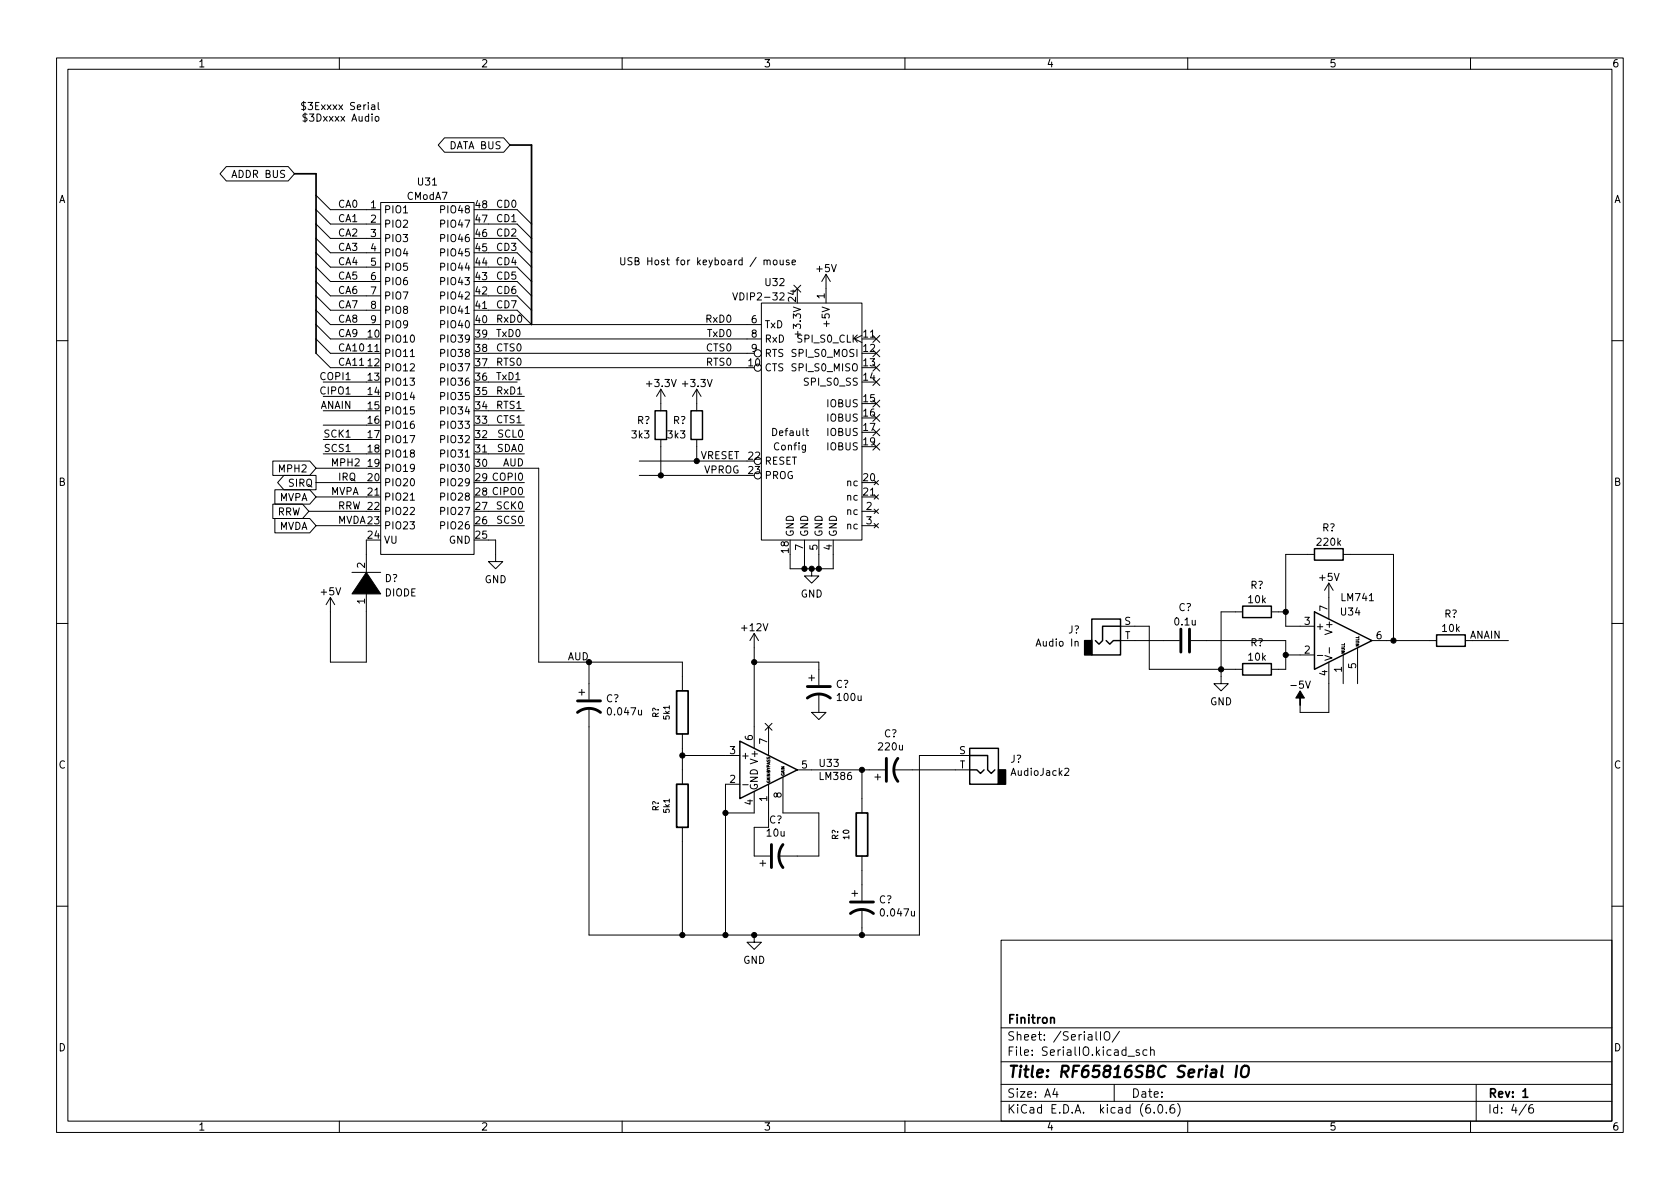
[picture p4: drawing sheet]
<svg xmlns="http://www.w3.org/2000/svg" width="297mm" height="210mm" viewBox="0 0 297 210" stroke-linecap="round" stroke-linejoin="round" font-family="sans-serif">
<g fill="none" stroke="#000" stroke-width=".18">
<path d="M10 10.2h277v190.1h-277zM12 12.2h273v186.1h-273zM53.7 17.9v1.7M53.9 20v1.6M54 18.2l-.4-.1-.2 .1v.4l.5 .2 .1 .3-.2 .3-.5-.1M60 10.2v2M110 10.2v2M160 10.2v2M210 10.2v2M260 10.2v2M40 29.5h11l1.1 1.2-1.1 1.3h-11l-1.1-1.3zM54.3 20.2h-.5l-.2 .2 .1 .3 .5 .2v.4l-.2 .1h-.4"/>
<path d="M55.9 34.5l2.5 2.6h8.9M55.9 37.1l2.5 2.5h8.9M55.9 39.6l2.5 2.6h8.9M66.4 20.6h.3l.3 .2v.4l-.3 .2h-.3l-.1-.2zM67.3 35.8h16.5v62.2h-16.5zM78.6 24.4h10.5l1.1 1.2-1.1 1.3h-10.5l-1.1-1.3zM86.4 37.1h5l2.6 2.5M86.4 39.6h5l2.6 2.6M55.9 57.4l2.5 2.5h6.4M55.9 54.9l2.5 2.5h8.9M55.9 59.9l2.5 2.6h8.9M55.9 42.2l2.5 2.5h8.9"/>
<path d="M55.9 52.3l2.5 2.6h8.9M55.9 44.7l2.5 2.5h8.9M55.9 47.2l2.5 2.6h8.9M55.9 49.8l2.5 2.5h8.9M83.8 54.9h7.6l2.6 2.5M86.4 59.9h48.2M86.4 57.4h48.2M86.4 42.2h5l2.6 2.5M86.4 44.7h5l2.6 2.5M86.4 47.2h5l2.6 2.6M86.4 49.8h5l2.6 2.5M86.4 52.3h5l2.6 2.6"/>
<path d="M109.7 45.6v1l.3 .2h.2l.3-.2v-1M111.7 45.6h-.4l-.2 .1v.3l.5 .3 .1 .3-.2 .2h-.5M112.3 46.2l.5-.1 .2-.2-.1-.2-.6-.1v1.2h.5l.2-.1v-.3l-.3-.2M129.6 51.8l.4 1.3 .4-1.3M134.6 53.6h17.8v41.9h-17.8zM137.9 51.9l.5-.1 .2 .3-.8 1h.8M140 46.4l.7-.1-.1-.3h-.4l-.2 .2 .1 .6h.5M140.4 50.4l1.2 1.3M141.1 58.6v1M141.6 50.4l-1.2 1.3M146 48.5l.8 1.3M146 48.5v5.1"/>
<path d="M146 48.5l-.7 1.3M152.4 59.3l-1.3 .6 1.3 .7M152.4 59.9h2.5M154.3 59.3l1.2 1.2M155.5 59.3l-1.2 1.2M10 60.2h2M55.9 62.5l2.5 2.5h6.4M57.1 77.7h7.7M57.1 75.2h7.7M57.1 67.6h7.7M57.1 70.1h7.7M57.1 72.6h7.7"/>
<path d="M72.6 63.1h.7M86.4 62.5h46.9M86.4 77.7h6.3M86.4 65h45.7M86.4 75.2h6.3M86.4 67.6h5M86.4 70.1h6.3M86.4 72.6h6.3M116.8 68.8v3.8M116.8 77.7v6.4M116.8 68.8l.8 1.3M116.8 68.8l-.7 1.3"/>
<path d="M123.2 68.8v3.8M123.2 77.7v3.8M123.2 68.8l.8 1.3M123.2 68.8l-.8 1.3M142.5 76.2h.5M142.7 75.8v1l.3 .2M154.3 73.3l1.2 1.2M154.3 75.8l1.2 1.3M154.3 61.9l1.2 1.2M154.3 64.4l1.2 1.2M154.3 78.4l1.2 1.2M154.3 70.8l1.2 1.2"/>
<path d="M154.3 66.9l1.2 1.3M155.5 73.3l-1.2 1.2M155.5 75.8l-1.2 1.3M155.5 61.9l-1.2 1.2M155.5 64.4l-1.2 1.2M155.5 78.4l-1.2 1.2M155.5 70.8l-1.2 1.2M155.5 66.9l-1.2 1.3M285 60.2h2M48.2 89.1h5.3l1.1 1.3-1.1 1.3h-5.3zM48.2 81.5h6.6l1.1 1.3-1.1 1.3h-6.6zM48.6 86.6h6.2l1.1 1.3-1.1 1.2h-6.2z"/>
<path d="M48.6 91.7h6.2l1.1 1.3-1.1 1.2h-6.2zM50.2 84.1h5.7v2.5h-5.7l-1.1-1.3zM54.6 90.4h10.2M55.9 87.9h11.4M55.9 93h8.9M55.9 82.8h8.9M55.9 85.3h8.9M57.1 80.3h7.7M64.8 95.5v6.3M72.6 88.5h.7M83.8 80.3h8.9M86.4 95.5h1.2v3.8h1.3l-1.3 1.3-1.2-1.3h1.2"/>
<path d="M86.4 82.8h8.8v34.3h25.4v5.1M86.4 90.4h6.3M86.4 87.9h6.3M86.4 93h6.3M86.4 85.3h6.3M113 81.5h19.1M113 84.1h19.1M142.2 95.5v5.1M144.8 95.5v5.1M147.3 95.5v5.1h-7.6v-2.6M152.4 90.4h2.5M152.4 87.9h2.5"/>
<path d="M152.4 93h2.5M154.6 90l.7 .8M154.6 85l.7 .7M154.6 87.5l.7 .8M154.6 92.6l.7 .7M155.3 90l-.7 .8M155.3 85l-.7 .7M155.3 87.5l-.7 .8M155.3 92.6l-.7 .7M232.4 98h-5.1v12.7h5.1M237.5 98h8.9v15.3M10 110.2h2"/>
<path d="M58.4 105.7l-.7 1.2M58.4 105.7l.8 1.2M62.2 101.2h5.1M64.8 104.4v12.7h-6.4v-11.4M104.1 117.1v6.6M133.3 112v20.3M133.3 112l-.7 1.3M133.3 112l.8 1.3M133.3 117.1h11.5v4.1M143 119.9h1M143.5 100.6v1.2h-1.3l1.3 1.3 1.3-1.3h-1.3M143.5 119.4v1"/>
<path d="M190.1 113.5l.2-.1 .3 .1v.8M198.1 113.3h10.4M198.1 110.7h5.1v7.7h16.5M210.6 113.3h16.7v5.1h-2.5M219.7 108.2h-3.8v12.7h1.3l-1.3 1.3-1.3-1.3h1.3M224.8 108.2h2.5M227.3 115.8h5.1M232.9 115.9h1M234.3 115.9l1.2 .4-1.2 .5M234.9 103.1l-.7 1.3M234.9 103.1v6.4M234.9 117.1v8.9h-5v-1.3"/>
<path d="M234.9 103.1l.8 1.3M235 114.5v1M237.5 115.8v5.1M240 114.5v6.4M242.6 113.3h11.4M259.1 113.3h7.6M285 110.2h2M102.4 122.4h1M102.9 121.9v1M104.1 125.2v40.1h58.5v-31.7h8.8M120.6 133.6h10.2M120.6 129.8v8.9"/>
<path d="M130.8 138.7h-2.5v26.6M131.3 138.8h1M133.3 139.9v3.9h-5M135.3 127.9l1.2 1.2M135.9 128.5v5.1M135.9 138.7v7.6h-2.6v5.1h2.8M136.5 127.9l-1.2 1.2M138.4 137.4v6.4h6.4v7.6h-7.1M141 136.1h15.5M143.5 126h2.5l-1.2 1.2zM144.8 122.7v3.3M152.4 136.1v7.7"/>
<path d="M154.7 137.4h1M155.2 136.9v1M158 136.1h13.4M188.3 136l.4-.2 .3 .4-.8 .9h.8M120.6 146.3v19M134.4 152.6h1M134.9 152.1v1.1M150.6 158h1M151.1 157.5v1M152.4 151.4v7.9M10 160.2h2M133.3 165.3v1.3h1.3l-1.3 1.3-1.2-1.3h1.2"/>
<path d="M152.4 160.8v4.5M177 166.3h108v32h-108zM285 160.2h2M60 198.3v2M110 198.3v2M160 198.3v2M177 194.8h108M177 191.8h108M177 187.8h108M177 181.8h108M186.5 192.5l-.4 1h1M186.9 193v1"/>
<path d="M194.6 182.4v1.5M195.3 182.6a.5 .5 0 0 1 .6-.2 .5 .5 0 0 1 .3 .5v.5a.5 .5 0 0 1-.5 .6 .5 .5 0 0 1-.5-.6zM197 191.8v3M197.9 182.4l-1.3 1.9M199.4 186.8h1.2M201.4 185.7l-.3-.1-.2 .2v.3l.5 .1v.4h-.5M202.8 185.7l-.4-.1-.3 .3v.4l.1 .3h.6M203.4 185.8l.2-.2 .4 .1 .1 .9M203.4 185.1v1.5M204.1 196.7v.1M204.9 195.4l.2-.1a.81 .81 0 0 1 .6 .7 .81 .81 0 0 1-.3 .8h-.2a.81 .81 0 0 1-.6-.6 .81 .81 0 0 1 .3-.8zM206.2 196.7v.1"/>
<path d="M207.6 195.3a.59 .59 0 0 0-.7 .7v.5l.1 .3h.4l.2-.1 .1-.5-.1-.2-.5-.1-.2 .3M208.2 195.1a1.72 1.72 0 0 1 0 2.3M210 198.3v2M260 198.3v2M261 191.8v6.5M269.9 195.3l-1.3 1.9M271 195.3a.6 .6 0 0 0-.7 .7v.5l.1 .3h.5l.2-.1 .1-.5-.2-.2-.4-.1-.3 .3"/>
<circle cx="134" cy="65" r=".63"/>
<circle cx="134" cy="62.5" r=".63"/>
<circle cx="134" cy="81.5" r=".63"/>
<circle cx="134" cy="84.1" r=".63"/>
</g>
<path d="M52.1 30.7h3.8v31.8M90.2 25.6h3.8v31.8M119.6 138.7h2.1v7.6h-2.1zM119.6 122.2h2.1v7.6h-2.1zM151.4 143.8h2v7.6h-2zM185.8 180.1l.2-.2 .3 .1 .1 .9M269.3 193l.4-.5v1.5M269.3 194h.8" fill="none" stroke="#000" stroke-width=".3"/>
<path d="M216.1 188.5l-.2 1.7 .3 .3M218.7 188.5l-.2 2M219.6 188.7a.69 .69 0 0 1 1.2 0 1.47 1.47 0 0 1-.6 1.8l-.6-.1a1.5 1.5 0 0 1 0-1.7z" fill="none" stroke="#000" stroke-width=".4"/>
<g fill="none" stroke="#000" stroke-width=".25">
<path d="M115.8 72.6h2.1v5.1h-2.1zM122.2 72.6h2v5.1h-2zM232.4 97h5.1v2.1h-5.1zM193 109.5h5.1v6.3h-5.1zM195.6 113.3l.6 .6 .6-.6h1.3M198.1 110.7h-3.2v2.6l-.6 .6-.6-.6M219.7 107.2h5.1v2h-5.1zM219.7 117.3h5.1v2.1h-5.1zM232.4 108.2l10.2 5.1-10.2 5.1zM254 112.3h5.1v2h-5.1zM130.8 131.1l10.2 5-10.2 5.1zM171.4 132.3h5.1v6.4h-5.1z"/>
<path d="M171.4 136.1h1.3l.7 .7 .6-.7M171.4 133.6h3.2v2.5l.7 .7 .6-.7"/>
</g>
<path d="M208.8 111.2v4.1M210.3 111.2v4.1M102.1 126a3.3 3.3 0 0 1 4.1 0M102.1 123.9h4.1M142.7 123.4a3.3 3.3 0 0 1 4.1 0M142.7 121.4h4.1M156.7 134.1v4.1M158.8 134.1a3.3 3.3 0 0 0 0 4.1M136.4 149.3v4.1M138.4 149.3a3.3 3.3 0 0 0 0 4.1M150.4 159.5h4M150.4 161.5a3.3 3.3 0 0 1 4 0" fill="none" stroke="#000" stroke-width=".51"/>
<g fill="#000" stroke="#000" stroke-width=".18">
<path d="M64.8 101.2l2.5 3.8h-5.1zM229.9 122.2l.7 1.2h-.7v1.3v-1.3h-.8z"/>
<circle cx="116.8" cy="84.1" r=".46"/>
<circle cx="123.2" cy="81.5" r=".46"/>
<circle cx="104.1" cy="117.1" r=".46"/>
<circle cx="133.3" cy="117.1" r=".46"/>
<circle cx="142.2" cy="100.6" r=".46"/>
<circle cx="143.5" cy="100.6" r=".46"/>
<circle cx="144.8" cy="100.6" r=".46"/>
<circle cx="215.9" cy="118.4" r=".46"/>
<circle cx="227.3" cy="115.8" r=".46"/>
<circle cx="227.3" cy="108.2" r=".46"/>
<circle cx="246.4" cy="113.3" r=".46"/>
<circle cx="120.6" cy="133.6" r=".46"/>
<circle cx="152.4" cy="136.1" r=".46"/>
<circle cx="128.3" cy="143.8" r=".46"/>
<circle cx="120.6" cy="165.3" r=".46"/>
<circle cx="128.3" cy="165.3" r=".46"/>
<circle cx="133.3" cy="165.3" r=".46"/>
<circle cx="152.4" cy="165.3" r=".46"/>
</g>
<path d="M191.8 113.3h1.2v2.5h-1.2zM176.5 136.1h1.3v2.6h-1.3z" fill="#000" stroke="#000" stroke-width=".25"/>
<text font-size="2.8" x="178" y="190.6">Title: RF65816SBC Serial IO</text>
<g font-size="2.1">
<text x="178" y="184">Sheet: /SerialIO/</text>
<text x="178" y="181">Finitron</text>
<text x="178" y="186.7">File: SerialIO.kicad_sch</text>
<text x="178" y="196.9">KiCad E.D.A. kicad (6.0.6)</text>
<text x="178" y="194.1">Size: A4</text>
<text x="200" y="194.1">Date:</text>
<text x="263" y="194.1">Rev: 1</text>
<text x="263" y="196.9">Id: 4/6</text>
</g>
<g font-size="1.8">
<text x="35" y="11.9">1</text>
<text x="85" y="11.9">2</text>
<text x="135" y="11.9">3</text>
<text x="185" y="11.9">4</text>
<text x="235" y="11.9">5</text>
<text x="285" y="11.9">6</text>
<text x="54.6" y="21.5">$3Dxxxx Audio</text>
<text x="54.9" y="19.4">$3Exxxx Serial</text>
<text x="79.6" y="26.4">DATA BUS</text>
<text x="10.3" y="35.9">A</text>
<text x="41.3" y="31.5">ADDR BUS</text>
<text x="72" y="35.3">CModA7</text>
<text x="73.9" y="32.8">U31</text>
<text x="285.3" y="35.9">A</text>
<text x="59.7" y="39.3">CA1</text>
<text x="59.7" y="41.8">CA2</text>
<text x="59.7" y="36.7">CA0</text>
<text x="65.5" y="36.8">1</text>
<text x="65.5" y="39.4">2</text>
<text x="65.5" y="41.9">3</text>
<text x="67.8" y="37.7">PIO1</text>
<text x="67.8" y="40.3">PIO2</text>
<text x="78.3" y="40.3">PIO47</text>
<text x="78.3" y="37.7">PIO48</text>
<text x="84.1" y="41.9">46</text>
<text x="84.1" y="39.4">47</text>
<text x="84.1" y="36.8">48</text>
<text x="87.6" y="39.3">CD1</text>
<text x="87.6" y="41.8">CD2</text>
<text x="87.6" y="36.7">CD0</text>
<text x="59.7" y="44.3">CA3</text>
<text x="59.7" y="46.9">CA4</text>
<text x="65.5" y="44.4">4</text>
<text x="65.5" y="47">5</text>
<text x="67.8" y="42.8">PIO3</text>
<text x="67.8" y="45.3">PIO4</text>
<text x="67.8" y="47.9">PIO5</text>
<text x="78.3" y="47.9">PIO44</text>
<text x="78.3" y="45.3">PIO45</text>
<text x="78.3" y="42.8">PIO46</text>
<text x="84.1" y="47">44</text>
<text x="84.1" y="44.4">45</text>
<text x="87.6" y="46.9">CD4</text>
<text x="87.6" y="44.3">CD3</text>
<text x="114.4" y="46.9">USB Host for keyboard / mouse</text>
<text x="59.7" y="49.4">CA5</text>
<text x="59.7" y="52">CA6</text>
<text x="65.5" y="49.5">6</text>
<text x="65.5" y="52.1">7</text>
<text x="67.8" y="50.4">PIO6</text>
<text x="67.8" y="53">PIO7</text>
<text x="78.3" y="53">PIO42</text>
<text x="78.3" y="50.4">PIO43</text>
<text x="84.1" y="52.1">42</text>
<text x="84.1" y="49.5">43</text>
<text x="87.6" y="49.4">CD5</text>
<text x="87.6" y="52">CD6</text>
<text x="130.3" y="53.1">VDIP2-32</text>
<text x="135.4" y="50.6">U32</text>
<text x="140.7" y="53.3" transform="rotate(-90 140.7 53.3)">24</text>
<text x="144.5" y="48.1">+5V</text>
<text x="145.8" y="52.8" transform="rotate(-90 145.8 52.8)">1</text>
<text x="59.7" y="54.5">CA7</text>
<text x="59.7" y="57">CA8</text>
<text x="59.7" y="59.6">CA9</text>
<text x="65.1" y="59.7">10</text>
<text x="65.5" y="54.6">8</text>
<text x="65.5" y="57.1">9</text>
<text x="67.8" y="55.5">PIO8</text>
<text x="67.8" y="58">PIO9</text>
<text x="78.3" y="58">PIO40</text>
<text x="78.3" y="55.5">PIO41</text>
<text x="84.1" y="59.7">39</text>
<text x="84.1" y="57.1">40</text>
<text x="84.1" y="54.6">41</text>
<text x="87.6" y="59.6">TxD0</text>
<text x="87.6" y="57">RxD0</text>
<text x="87.6" y="54.5">CD7</text>
<text x="125" y="57">RxD0</text>
<text x="125.2" y="59.6">TxD0</text>
<text x="132.9" y="57.1">6</text>
<text x="132.9" y="59.7">8</text>
<text x="135.1" y="58">TxD</text>
<text x="141.6" y="58.8" transform="rotate(-90 141.6 58.8)">+3.3V</text>
<text x="146.7" y="57.3" transform="rotate(-90 146.7 57.3)">+5V</text>
<text x="152.7" y="59.7">11</text>
<text x="59.7" y="62.1">CA10</text>
<text x="59.7" y="64.7">CA11</text>
<text x="65.1" y="62.2">11</text>
<text x="65.1" y="64.8">12</text>
<text x="67.8" y="60.6">PIO10</text>
<text x="67.8" y="63.1">PIO11</text>
<text x="67.8" y="65.7">PIO12</text>
<text x="78.3" y="65.7">PIO37</text>
<text x="78.3" y="63.1">PIO38</text>
<text x="78.3" y="60.6">PIO39</text>
<text x="84.1" y="64.8">37</text>
<text x="84.1" y="62.2">38</text>
<text x="87.6" y="62.1">CTS0</text>
<text x="87.6" y="64.7">RTS0</text>
<text x="125" y="62.1">CTS0</text>
<text x="125" y="64.7">RTS0</text>
<text x="132.4" y="64.8">10</text>
<text x="132.9" y="62.2">9</text>
<text x="135.1" y="65.7">CTS</text>
<text x="135.1" y="60.6">RxD</text>
<text x="135.1" y="63.1">RTS</text>
<text x="140.4" y="63.1">SPI_S0_MOSI</text>
<text x="140.4" y="65.7">SPI_S0_MISO</text>
<text x="141.3" y="60.6">SPI_S0_CLK</text>
<text x="152.7" y="62.2">12</text>
<text x="152.7" y="64.8">13</text>
<text x="56.9" y="69.7">CIPO1</text>
<text x="56.9" y="67.2">COPI1</text>
<text x="65.1" y="67.3">13</text>
<text x="65.1" y="69.8">14</text>
<text x="67.8" y="68.2">PIO13</text>
<text x="67.8" y="70.7">PIO14</text>
<text x="78.3" y="70.7">PIO35</text>
<text x="78.3" y="68.2">PIO36</text>
<text x="84.1" y="69.8">35</text>
<text x="84.1" y="67.3">36</text>
<text x="87.6" y="67.2">TxD1</text>
<text x="87.6" y="69.7">RxD1</text>
<text x="114.5" y="68.4">+3.3V</text>
<text x="120.9" y="68.4">+3.3V</text>
<text x="142.6" y="68.2">SPI_S0_SS</text>
<text x="152.7" y="67.3">14</text>
<text x="152.7" y="71.1">15</text>
<text x="56.6" y="72.3">ANAIN</text>
<text x="57.5" y="77.4">SCK1</text>
<text x="65.1" y="72.4">15</text>
<text x="65.1" y="74.9">16</text>
<text x="65.1" y="77.5">17</text>
<text x="67.8" y="73.3">PIO15</text>
<text x="67.8" y="75.8">PIO16</text>
<text x="78.3" y="75.8">PIO33</text>
<text x="78.3" y="73.3">PIO34</text>
<text x="84.1" y="77.5">32</text>
<text x="84.1" y="74.9">33</text>
<text x="84.1" y="72.4">34</text>
<text x="87.6" y="72.3">RTS1</text>
<text x="87.6" y="74.8">CTS1</text>
<text x="88.2" y="77.4">SCL0</text>
<text x="111.8" y="77.5">3k3</text>
<text x="112.6" y="75">R?</text>
<text x="118.1" y="77.5">3k3</text>
<text x="119" y="75">R?</text>
<text x="136.7" y="77.1">Default</text>
<text x="146.3" y="72">IOBUS</text>
<text x="146.3" y="74.5">IOBUS</text>
<text x="146.3" y="77.1">IOBUS</text>
<text x="152.7" y="73.7">16</text>
<text x="152.7" y="76.2">17</text>
<text x="49.5" y="83.5">MPH2</text>
<text x="57.6" y="79.9">SCS1</text>
<text x="58.4" y="82.4">MPH2</text>
<text x="65.1" y="80">18</text>
<text x="65.1" y="82.5">19</text>
<text x="67.8" y="78.4">PIO17</text>
<text x="67.8" y="80.9">PIO18</text>
<text x="67.8" y="83.4">PIO19</text>
<text x="78.3" y="83.4">PIO30</text>
<text x="78.3" y="80.9">PIO31</text>
<text x="78.3" y="78.4">PIO32</text>
<text x="84.1" y="82.5">30</text>
<text x="84.1" y="80">31</text>
<text x="88" y="79.9">SDA0</text>
<text x="88.9" y="82.4">AUD</text>
<text x="123.7" y="81.2">VRESET</text>
<text x="124.4" y="83.7">VPROG</text>
<text x="132.4" y="81.3">22</text>
<text x="132.4" y="83.8">23</text>
<text x="135.1" y="82.2">RESET</text>
<text x="136.9" y="79.6">Config</text>
<text x="146.3" y="79.6">IOBUS</text>
<text x="152.7" y="78.7">19</text>
<text x="10.3" y="85.9">B</text>
<text x="49.3" y="88.6">MVPA</text>
<text x="51.1" y="86.1">SIRQ</text>
<text x="58.4" y="87.5">MVPA</text>
<text x="59.7" y="85">IRQ</text>
<text x="65.1" y="85.1">20</text>
<text x="65.1" y="87.6">21</text>
<text x="67.8" y="86">PIO20</text>
<text x="67.8" y="88.5">PIO21</text>
<text x="78.3" y="88.5">PIO28</text>
<text x="78.3" y="86">PIO29</text>
<text x="84.1" y="87.6">28</text>
<text x="84.1" y="85.1">29</text>
<text x="87.4" y="85">COPI0</text>
<text x="87.4" y="87.5">CIPO0</text>
<text x="135.1" y="84.7">PROG</text>
<text x="149.8" y="86">nc</text>
<text x="149.8" y="88.5">nc</text>
<text x="152.7" y="85.1">20</text>
<text x="152.7" y="87.6">21</text>
<text x="285.3" y="85.9">B</text>
<text x="49" y="91.1">RRW</text>
<text x="49.2" y="93.7">MVDA</text>
<text x="59.7" y="92.6">MVDA23</text>
<text x="59.7" y="90.1">RRW 22</text>
<text x="65.1" y="95.2">24</text>
<text x="67.8" y="91.1">PIO22</text>
<text x="67.8" y="93.6">PIO23</text>
<text x="78.3" y="93.6">PIO26</text>
<text x="78.3" y="91.1">PIO27</text>
<text x="84.1" y="95.2">25</text>
<text x="84.1" y="92.7">26</text>
<text x="84.1" y="90.2">27</text>
<text x="88" y="90.1">SCK0</text>
<text x="88.1" y="92.6">SCS0</text>
<text x="140.3" y="95" transform="rotate(-90 140.3 95)">GND</text>
<text x="142.9" y="95" transform="rotate(-90 142.9 95)">GND</text>
<text x="145.4" y="95" transform="rotate(-90 145.4 95)">GND</text>
<text x="148" y="95" transform="rotate(-90 148 95)">GND</text>
<text x="149.8" y="91.1">nc</text>
<text x="149.8" y="93.6">nc</text>
<text x="153.2" y="90.2">2</text>
<text x="153.2" y="92.7">3</text>
<text x="233.8" y="94">R?</text>
<text x="64.5" y="100.4" transform="rotate(-90 64.5 100.4)">2</text>
<text x="67.8" y="96.1">VU</text>
<text x="79.4" y="96.1">GND</text>
<text x="139.4" y="97.8" transform="rotate(-90 139.4 97.8)">18</text>
<text x="142" y="97.3" transform="rotate(-90 142 97.3)">7</text>
<text x="144.5" y="97.3" transform="rotate(-90 144.5 97.3)">5</text>
<text x="147.1" y="97.3" transform="rotate(-90 147.1 97.3)">4</text>
<text x="233" y="96.5">220k</text>
<text x="56.8" y="105.3">+5V</text>
<text x="64.5" y="106.8" transform="rotate(-90 64.5 106.8)">1</text>
<text x="68" y="102.9">D?</text>
<text x="68" y="105.5">DIODE</text>
<text x="85.7" y="103.1">GND</text>
<text x="141.5" y="105.7">GND</text>
<text x="220.8" y="106.7">10k</text>
<text x="221.1" y="104.1">R?</text>
<text x="233.4" y="102.7">+5V</text>
<text x="237.3" y="106.3">LM741</text>
<text x="131.3" y="111.6">+12V</text>
<text x="188.9" y="112">J?</text>
<text x="198.8" y="110.5">S</text>
<text x="198.8" y="113">T</text>
<text x="207.8" y="110.6">0.1u</text>
<text x="208.4" y="108.1">C?</text>
<text x="230.6" y="110.5">3</text>
<text x="232.5" y="111.4">+</text>
<text x="234.7" y="108.1" transform="rotate(-90 234.7 108.1)">7</text>
<text x="235.6" y="111.8" transform="rotate(-90 235.6 111.8)">V+</text>
<text x="237.1" y="108.8">U34</text>
<text x="243.3" y="113">6</text>
<text x="255.1" y="111.7">10k</text>
<text x="255.4" y="109.2">R?</text>
<text x="259.8" y="112.9">ANAIN</text>
<text x="100.3" y="116.7">AUD</text>
<text x="183.5" y="114.3">Audio In</text>
<text x="220.8" y="116.8">10k</text>
<text x="221.1" y="114.3">R?</text>
<text x="230.6" y="115.6">2</text>
<text x="234.7" y="119.5" transform="rotate(-90 234.7 119.5)">4</text>
<text x="237.2" y="118.9" transform="rotate(-90 237.2 118.9)">1</text>
<text x="239.8" y="118.2" transform="rotate(-90 239.8 118.2)">5</text>
<text x="107.1" y="124.2">C?</text>
<text x="147.8" y="121.6">C?</text>
<text x="148.2" y="123.9">100u</text>
<text x="213.9" y="124.7">GND</text>
<text x="228.5" y="121.8">-5V</text>
<text x="107.7" y="126.5">0.047u</text>
<text x="133.1" y="130.9" transform="rotate(-90 133.1 130.9)">6</text>
<text x="135.6" y="131.6" transform="rotate(-90 135.6 131.6)">7</text>
<text x="156.3" y="130.4">C?</text>
<text x="10.3" y="135.9">C</text>
<text x="129" y="133.3">3</text>
<text x="130.9" y="134.2">+</text>
<text x="141.7" y="135.9">5</text>
<text x="145" y="135.6">U33</text>
<text x="145" y="137.9">LM386</text>
<text x="155.5" y="132.7">220u</text>
<text x="169.6" y="133.3">S</text>
<text x="169.6" y="135.9">T</text>
<text x="178.6" y="134.9">J?</text>
<text x="179" y="137.2">AudioJack2</text>
<text x="285.3" y="135.9">C</text>
<text x="129" y="138.4">2</text>
<text x="133.1" y="142.3" transform="rotate(-90 133.1 142.3)">4</text>
<text x="134" y="139.8" transform="rotate(-90 134 139.8)">GND V+</text>
<text x="135.6" y="141.7" transform="rotate(-90 135.6 141.7)">1</text>
<text x="138.2" y="141.1" transform="rotate(-90 138.2 141.1)">8</text>
<text x="135.6" y="147.9">10u</text>
<text x="136" y="145.6">C?</text>
<text x="155.4" y="159.7">C?</text>
<text x="155.9" y="162">0.047u</text>
<text x="131.4" y="170.4">GND</text>
<text x="10.3" y="185.9">D</text>
<text x="285.3" y="185.9">D</text>
<text x="35" y="199.9">1</text>
<text x="85" y="199.9">2</text>
<text x="135" y="199.9">3</text>
<text x="185" y="199.9">4</text>
<text x="235" y="199.9">5</text>
<text x="285" y="199.9">6</text>
</g>
<g font-size="1.4">
<text x="116.5" y="126.9" transform="rotate(-90 116.5 126.9)">R?</text>
<text x="118.4" y="127.2" transform="rotate(-90 118.4 127.2)">5k1</text>
<text x="116.5" y="143.4" transform="rotate(-90 116.5 143.4)">R?</text>
<text x="118.4" y="143.7" transform="rotate(-90 118.4 143.7)">5k1</text>
<text x="148.2" y="148.5" transform="rotate(-90 148.2 148.5)">R?</text>
<text x="150.1" y="148.4" transform="rotate(-90 150.1 148.4)">10</text>
</g>
<g font-size=".7">
<text x="237.7" y="115.7" transform="rotate(-90 237.7 115.7)">NULL</text>
<text x="240.3" y="114.4" transform="rotate(-90 240.3 114.4)">NULL</text>
<text x="138.7" y="137.3" transform="rotate(-90 138.7 137.3)">GAIN</text>
<text x="136.1" y="138.6" transform="rotate(-90 136.1 138.6)">GAIN BYPASS</text>
</g>
</svg>
